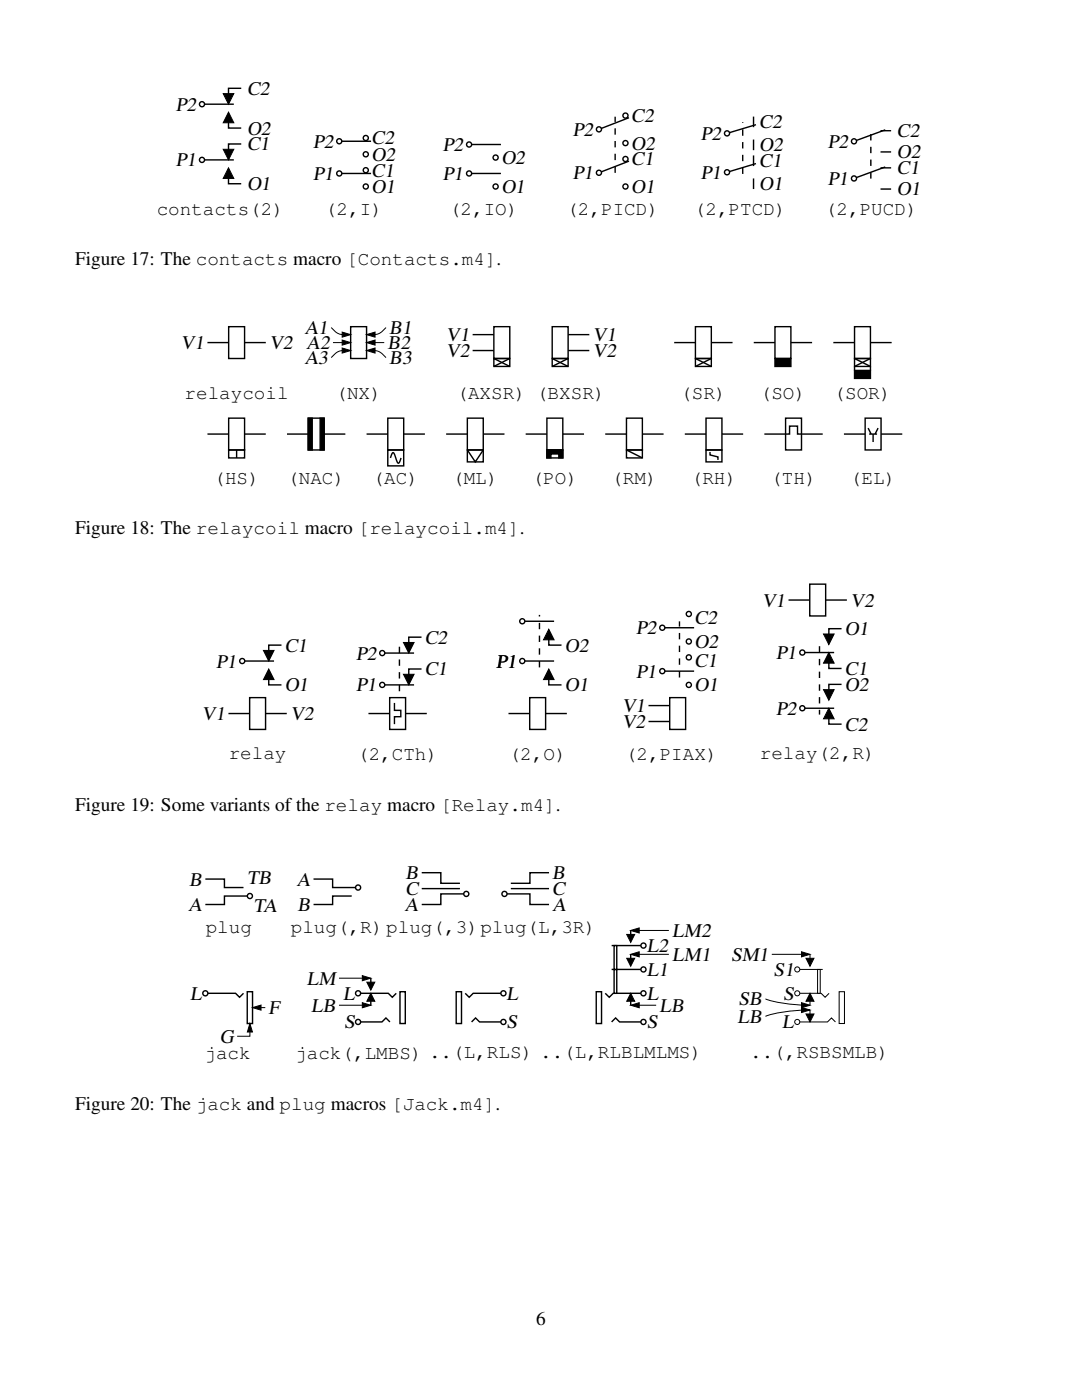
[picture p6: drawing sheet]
<svg xmlns="http://www.w3.org/2000/svg" width="216mm" height="279mm" viewBox="0 0 216 279" stroke-linecap="round" stroke-linejoin="round" font-family="sans-serif">
<g fill="none" stroke="#000" stroke-width=".28">
<path d="M40.8 31.9h5.9M45.6 33.8v2.9h2.5M48.1 28.7h-2.5v2.9"/>
<circle cx="40.3" cy="31.9" r=".51"/>
</g>
<path d="M44.5 29.8h2.2l-1.1 2.1zM45.6 33.5l1.1 2.1h-2.2z" fill="#000"/>
<path d="M44.5 29.8h2.2l-1.1 2.1zM45.6 33.5l1.1 2.1h-2.2z" fill="none" stroke="#000" stroke-width=".2"/>
<circle cx="40.3" cy="20.8" r=".51" fill="#fff"/>
<g fill="none" stroke="#000" stroke-width=".28">
<path d="M48.1 17.6h-2.5v2.9M40.8 20.8h5.9M45.6 22.7v2.9h2.5"/>
<circle cx="40.3" cy="20.8" r=".51"/>
</g>
<path d="M44.5 18.7h2.2l-1.1 2.1zM45.6 22.4l1.1 2.1h-2.2z" fill="#000"/>
<path d="M44.5 18.7h2.2l-1.1 2.1zM45.6 22.4l1.1 2.1h-2.2z" fill="none" stroke="#000" stroke-width=".2"/>
<circle cx="67.7" cy="34.6" r=".51" fill="#fff"/>
<g fill="none" stroke="#000" stroke-width=".28">
<path d="M68.2 34.6h5.8"/>
<circle cx="67.7" cy="34.6" r=".51"/>
</g>
<circle cx="73" cy="34" r=".51" fill="#fff"/>
<circle cx="73" cy="34" r=".51" fill="none" stroke="#000" stroke-width=".28"/>
<circle cx="73" cy="37.2" r=".51" fill="#fff"/>
<circle cx="73" cy="37.2" r=".51" fill="none" stroke="#000" stroke-width=".28"/>
<circle cx="67.7" cy="28.2" r=".51" fill="#fff"/>
<g fill="none" stroke="#000" stroke-width=".28">
<path d="M68.2 28.2h5.8"/>
<circle cx="67.7" cy="28.2" r=".51"/>
</g>
<circle cx="73" cy="27.5" r=".51" fill="#fff"/>
<circle cx="73" cy="27.5" r=".51" fill="none" stroke="#000" stroke-width=".28"/>
<circle cx="73" cy="30.8" r=".51" fill="#fff"/>
<circle cx="73" cy="30.8" r=".51" fill="none" stroke="#000" stroke-width=".28"/>
<circle cx="93.6" cy="34.6" r=".51" fill="#fff"/>
<g fill="none" stroke="#000" stroke-width=".28">
<path d="M94.1 34.6h5.9"/>
<circle cx="93.6" cy="34.6" r=".51"/>
</g>
<circle cx="98.9" cy="37.2" r=".51" fill="#fff"/>
<circle cx="98.9" cy="37.2" r=".51" fill="none" stroke="#000" stroke-width=".28"/>
<circle cx="93.6" cy="28.8" r=".51" fill="#fff"/>
<g fill="none" stroke="#000" stroke-width=".28">
<path d="M94.1 28.8h5.9"/>
<circle cx="93.6" cy="28.8" r=".51"/>
</g>
<circle cx="98.9" cy="31.4" r=".51" fill="#fff"/>
<circle cx="98.9" cy="31.4" r=".51" fill="none" stroke="#000" stroke-width=".28"/>
<circle cx="119.5" cy="34.5" r=".51" fill="#fff"/>
<circle cx="119.5" cy="34.5" r=".51" fill="none" stroke="#000" stroke-width=".28"/>
<circle cx="124.8" cy="31.7" r=".51" fill="#fff"/>
<circle cx="124.8" cy="31.7" r=".51" fill="none" stroke="#000" stroke-width=".28"/>
<circle cx="124.8" cy="37.2" r=".51" fill="#fff"/>
<g fill="none" stroke="#000" stroke-width=".28">
<path d="M125.5 32.2l-5.5 2.1"/>
<circle cx="124.8" cy="37.2" r=".51"/>
</g>
<circle cx="119.5" cy="25.8" r=".51" fill="#fff"/>
<circle cx="119.5" cy="25.8" r=".51" fill="none" stroke="#000" stroke-width=".28"/>
<circle cx="124.8" cy="23.1" r=".51" fill="#fff"/>
<circle cx="124.8" cy="23.1" r=".51" fill="none" stroke="#000" stroke-width=".28"/>
<circle cx="124.8" cy="28.6" r=".51" fill="#fff"/>
<g fill="none" stroke="#000" stroke-width=".28">
<path d="M125.5 23.5l-5.5 2.1"/>
<circle cx="124.8" cy="28.6" r=".51"/>
</g>
<path d="M122.7 34.5v-11.2" fill="none" stroke="#000" stroke-width=".28" stroke-dasharray="1.3 1.3" stroke-linecap="butt"/>
<circle cx="145.1" cy="34.4" r=".51" fill="#fff"/>
<g fill="none" stroke="#000" stroke-width=".28">
<path d="M150.4 31v2.1M150.4 35.6v2.1M150.8 32.6l-5.2 1.6"/>
<circle cx="145.1" cy="34.4" r=".51"/>
</g>
<circle cx="145.1" cy="26.6" r=".51" fill="#fff"/>
<g fill="none" stroke="#000" stroke-width=".28">
<path d="M150.4 23.3v2.1M150.4 27.9v2.1M150.8 24.9l-5.2 1.6"/>
<circle cx="145.1" cy="26.6" r=".51"/>
</g>
<path d="M148.2 34.7v-10.3" fill="none" stroke="#000" stroke-width=".28" stroke-dasharray="1.3 1.3" stroke-linecap="butt"/>
<circle cx="170.4" cy="35.6" r=".51" fill="#fff"/>
<g fill="none" stroke="#000" stroke-width=".28">
<path d="M175.7 33.5h2.1M175.7 37.7h2.1M176.6 33.3l-5.7 2.1"/>
<circle cx="170.4" cy="35.6" r=".51"/>
</g>
<circle cx="170.4" cy="28.2" r=".51" fill="#fff"/>
<g fill="none" stroke="#000" stroke-width=".28">
<path d="M175.7 26.1h2.1M175.7 30.3h2.1M176.6 25.9l-5.7 2.1M41.4 68.4h4.2M45.6 65.2h3.2v6.3h-3.2zM48.8 68.4h4.2M70 65.2h3.1v6.3h-3.1zM94.3 66.8h4.2M94.3 70h4.2M98.5 65.2h3.2v6.3h-3.2zM98.5 71.5h3.2v1.6h-3.2zM98.5 71.5l3.2 1.6"/>
<path d="M101.7 71.5l-3.2 1.6M110.2 65.2h3.2v6.3h-3.2zM110.2 71.5h3.2v1.6h-3.2zM110.2 71.5l3.2 1.6M113.4 66.8h4.2M113.4 70h4.2M113.4 71.5l-3.2 1.6M134.5 68.4h4.3M138.8 65.2h3.1v6.3h-3.1zM138.8 71.5h3.1v1.6h-3.1zM138.8 71.5l3.1 1.6M141.9 68.4h4.3"/>
<path d="M141.9 71.5l-3.1 1.6M150.4 68.4h4.2M154.6 71.5h3.2v1.6h-3.2zM154.6 65.2h3.2v6.3h-3.2zM157.8 68.4h4.2M166.3 68.4h4.2M170.5 73.9h3.2v1.6h-3.2zM170.5 65.2h3.2v6.3h-3.2zM170.5 71.5h3.2v1.6h-3.2zM170.5 71.5l3.2 1.6v.8M173.7 68.4h4.2M173.7 71.5l-3.2 1.6v.8"/>
<path d="M41.4 86.6h4.2M45.6 83.5h3.2v6.3h-3.2zM45.6 89.8h3.2v1.6h-3.2zM47.2 89.8v1.6M48.8 86.6h4.2M57.3 86.6h4.2M61.5 83.5h.8v6.3h-.8zM61.5 83.5h3.2v6.3h-3.2zM63.9 83.5h.8v6.3h-.8zM64.7 86.6h4.2M73.1 86.6h4.3M77.4 83.5h3.2v6.3h-3.2z"/>
<path d="M77.4 89.8h3.2v3.2h-3.2zM77.9 91.4l.5-1.1a3.2 3.2 0 0 1 .8 1.8l.2 .3h.2l.4-1M80.6 86.6h4.2M89 86.6h4.3M93.3 83.5h3.1v6.3h-3.1zM93.3 89.8h3.1v2.4h-3.1zM93.3 89.8l1.5 2.4 1.6-2.4M96.4 86.6h4.3M104.9 86.6h4.2M109.1 89.8h3.2v1.6h-.8v-.8h-1.6v.8h-.8zM109.1 83.5h3.2v6.3h-3.2zM109.1 89.8h3.2v1.6h-3.2z"/>
<path d="M112.3 86.6h4.2M120.8 86.6h4.2M125 83.5h3.2v6.3h-3.2zM125 89.8h3.2v1.6h-3.2zM125 89.8l3.2 1.6M128.2 86.6h4.2M136.6 86.6h4.3M140.9 83.5h3.2v6.3h-3.2zM140.9 89.8h3.2v2.4h-3.2zM141.7 90.2v.6l1.6 .4v.6M144.1 86.6h4.2M152.5 86.6h5v-1.6h1.6v1.6h.8"/>
<path d="M156.8 83.5h3.1v6.3h-3.1zM159.9 86.6h4.3M168.4 86.6h4.2M172.6 83.5h3.2v6.3h-3.2zM173.2 85.4l.6 1.2M173.4 86.6h1.6M174.2 86.6v1.6M175.2 85.4l-.6 1.2M175.8 86.6h4.2M49.8 139.2h3.2v6.4h-3.2zM45.6 142.4h4.2M53 142.4h4.2"/>
<circle cx="170.4" cy="28.2" r=".51"/>
</g>
<path d="M173.8 35.6v-9.9" fill="none" stroke="#000" stroke-width=".28" stroke-dasharray="1.3 1.3" stroke-linecap="butt"/>
<path d="M68.3 66.3l1.7 .5-1.7 .5zM68.3 67.9l1.7 .5-1.7 .5zM68.3 69.5l1.7 .5-1.7 .5zM73.1 66.8l1.7-.5v1zM73.1 68.4l1.7-.5v1zM73.1 70l1.7-.5v1zM154.6 71.5h3.2v1.6h-3.2zM170.5 73.9h3.2v1.6h-3.2zM61.5 83.5h.8v6.3h-.8zM63.9 83.5h.8v6.3h-.8zM109.1 89.8h3.2v1.6h-.8v-.8h-1.6v.8h-.8z" fill="#000"/>
<path d="M66.1 65.4a3.3 3.3 0 0 0 3.4 1.4M66.4 68.4h3.1M68.3 66.3l1.7 .5-1.7 .5zM68.3 67.9l1.7 .5-1.7 .5zM68.3 69.5l1.7 .5-1.7 .5zM69.5 70a3.2 3.2 0 0 0-3.4 1.4M73.1 66.8l1.7-.5v1zM73.1 68.4l1.7-.5v1zM73.1 70l1.7-.5v1zM73.6 70a3.2 3.2 0 0 1 3.4 1.4M73.6 68.4h3.1M77 65.4a3.3 3.3 0 0 1-3.4 1.4" fill="none" stroke="#000" stroke-width=".2"/>
<circle cx="48.3" cy="131.9" r=".51" fill="#fff"/>
<g fill="none" stroke="#000" stroke-width=".28">
<path d="M48.8 131.9h5.9M53.6 133.8v2.9h2.6M56.2 128.7h-2.6v2.9M77.8 139.2h3.1v6.4h-3.1zM73.5 142.4h4.3M78.7 140.3v1.5h1.3v1.2h-1.3v1.5M80.9 142.4h4.3"/>
<circle cx="48.3" cy="131.9" r=".51"/>
</g>
<path d="M52.6 129.8h2.1l-1.1 2.1zM53.6 133.5l1.1 2.1h-2.1z" fill="#000"/>
<path d="M52.6 129.8h2.1l-1.1 2.1zM53.6 133.5l1.1 2.1h-2.1z" fill="none" stroke="#000" stroke-width=".2"/>
<circle cx="76.3" cy="136.7" r=".51" fill="#fff"/>
<g fill="none" stroke="#000" stroke-width=".28">
<path d="M76.8 136.7h5.8M84.1 133.5h-2.5v2.9"/>
<circle cx="76.3" cy="136.7" r=".51"/>
</g>
<path d="M80.5 134.6h2.1l-1 2.1z" fill="#000"/>
<path d="M80.5 134.6h2.1l-1 2.1z" fill="none" stroke="#000" stroke-width=".2"/>
<circle cx="76.3" cy="130.3" r=".51" fill="#fff"/>
<g fill="none" stroke="#000" stroke-width=".28">
<path d="M76.8 130.3h5.8M84.1 127.2h-2.5v2.8M105.7 139.2h3.2v6.4h-3.2zM101.5 142.4h4.2M108.9 142.4h4.2"/>
<circle cx="76.3" cy="130.3" r=".51"/>
</g>
<path d="M80.5 128.2h2.1l-1 2.1z" fill="#000"/>
<path d="M80.5 128.2h2.1l-1 2.1z" fill="none" stroke="#000" stroke-width=".2"/>
<path d="M79.7 138v-8.9" fill="none" stroke="#000" stroke-width=".28" stroke-dasharray="1.3 1.3" stroke-linecap="butt"/>
<circle cx="104.2" cy="131.9" r=".51" fill="#fff"/>
<g fill="none" stroke="#000" stroke-width=".28">
<path d="M104.7 131.9h5.9M109.5 133.8v2.9h2.5"/>
<circle cx="104.2" cy="131.9" r=".51"/>
</g>
<path d="M109.5 133.5l1.1 2.1h-2.2z" fill="#000"/>
<path d="M109.5 133.5l1.1 2.1h-2.2z" fill="none" stroke="#000" stroke-width=".2"/>
<circle cx="104.2" cy="124" r=".51" fill="#fff"/>
<g fill="none" stroke="#000" stroke-width=".28">
<path d="M104.7 124h5.9M109.5 125.9v2.8h2.5M133.6 139.2h3.2v6.4h-3.2zM129.4 140.8h4.2M129.4 144h4.2"/>
<circle cx="104.2" cy="124" r=".51"/>
</g>
<path d="M109.5 125.6l1.1 2.1h-2.2z" fill="#000"/>
<path d="M109.5 125.6l1.1 2.1h-2.2z" fill="none" stroke="#000" stroke-width=".2"/>
<path d="M107.6 133.2v-10.5" fill="none" stroke="#000" stroke-width=".28" stroke-dasharray="1.3 1.3" stroke-linecap="butt"/>
<circle cx="132.2" cy="133.9" r=".51" fill="#fff"/>
<circle cx="132.2" cy="133.9" r=".51" fill="none" stroke="#000" stroke-width=".28"/>
<circle cx="137.4" cy="131.2" r=".51" fill="#fff"/>
<circle cx="137.4" cy="131.2" r=".51" fill="none" stroke="#000" stroke-width=".28"/>
<circle cx="137.4" cy="136.7" r=".51" fill="#fff"/>
<g fill="none" stroke="#000" stroke-width=".28">
<path d="M132.7 133.9h5.8"/>
<circle cx="137.4" cy="136.7" r=".51"/>
</g>
<circle cx="132.2" cy="125.3" r=".51" fill="#fff"/>
<circle cx="132.2" cy="125.3" r=".51" fill="none" stroke="#000" stroke-width=".28"/>
<circle cx="137.4" cy="122.5" r=".51" fill="#fff"/>
<circle cx="137.4" cy="122.5" r=".51" fill="none" stroke="#000" stroke-width=".28"/>
<circle cx="137.4" cy="128" r=".51" fill="#fff"/>
<g fill="none" stroke="#000" stroke-width=".28">
<path d="M157.3 119.8h4.3M161.6 116.6h3.2v6.3h-3.2zM164.8 119.8h4.2M132.7 125.3h5.8"/>
<circle cx="137.4" cy="128" r=".51"/>
</g>
<path d="M135.6 135.2v-11.2" fill="none" stroke="#000" stroke-width=".28" stroke-dasharray="1.3 1.3" stroke-linecap="butt"/>
<circle cx="160.1" cy="130.2" r=".51" fill="#fff"/>
<g fill="none" stroke="#000" stroke-width=".28">
<path d="M160.6 130.2h5.8M165.4 130.5v2.9h2.5M167.9 125.5h-2.5v2.8"/>
<circle cx="160.1" cy="130.2" r=".51"/>
</g>
<path d="M164.3 126.5h2.1l-1 2.1zM165.4 130.2l1 2.1h-2.1z" fill="#000"/>
<path d="M164.3 126.5h2.1l-1 2.1zM165.4 130.2l1 2.1h-2.1z" fill="none" stroke="#000" stroke-width=".2"/>
<circle cx="160.1" cy="141.3" r=".51" fill="#fff"/>
<g fill="none" stroke="#000" stroke-width=".28">
<path d="M167.9 136.6h-2.5v2.8M160.6 141.3h5.8M165.4 141.7v2.8h2.5M49.9 178.8h-5.1v1.7h-3.8"/>
<circle cx="160.1" cy="141.3" r=".51"/>
</g>
<path d="M164.3 137.6h2.1l-1 2.2zM165.4 141.3l1 2.2h-2.1z" fill="#000"/>
<path d="M164.3 137.6h2.1l-1 2.2zM165.4 141.3l1 2.2h-2.1z" fill="none" stroke="#000" stroke-width=".2"/>
<path d="M163.5 129v13.6" fill="none" stroke="#000" stroke-width=".28" stroke-dasharray="1.3 1.3" stroke-linecap="butt"/>
<circle cx="49.9" cy="178.8" r=".51" fill="#fff"/>
<g fill="none" stroke="#000" stroke-width=".28">
<path d="M41 175.4h3.8v1.7h3.8M62.6 175.4h3.8v1.7h5.1"/>
<circle cx="49.9" cy="178.8" r=".51"/>
</g>
<circle cx="71.5" cy="177.1" r=".51" fill="#fff"/>
<g fill="none" stroke="#000" stroke-width=".28">
<path d="M70.2 178.8h-3.8v1.7h-3.8M93 178.4h-5v2.1h-3.8"/>
<circle cx="71.5" cy="177.1" r=".51"/>
</g>
<circle cx="93" cy="178.4" r=".51" fill="#fff"/>
<g fill="none" stroke="#000" stroke-width=".28">
<path d="M84.2 174.2h3.8v2.1h3.8M84.2 177.3h7.6M100.7 178.4h5v2.1h3.9"/>
<circle cx="93" cy="178.4" r=".51"/>
</g>
<circle cx="100.7" cy="178.4" r=".51" fill="#fff"/>
<g fill="none" stroke="#000" stroke-width=".28">
<path d="M101.9 177.3h7.7M109.6 174.2h-3.9v2.1h-3.8"/>
<circle cx="100.7" cy="178.4" r=".51"/>
</g>
<path d="M49.3 197.9h1.1v6.4h-1.1z" fill="#fff"/>
<path d="M41 198.2h6l.8 .8 .8-.8M49.3 197.9h1.1v6.4h-1.1z" fill="none" stroke="#000" stroke-width=".28"/>
<circle cx="41" cy="198.2" r=".51" fill="#fff"/>
<circle cx="41" cy="198.2" r=".51" fill="none" stroke="#000" stroke-width=".28"/>
<path d="M49.9 204.3l.5 1.7h-1zM50.4 201.1l1.7-.5v1z" fill="#000"/>
<path d="M49.9 204.3l.5 1.7h-1zM49.9 204.8v2h-2.6M50.4 201.1l1.7-.5v1zM50.9 201.1h2" fill="none" stroke="#000" stroke-width=".2"/>
<path d="M79.8 197.9h1.1v6.4h-1.1z" fill="#fff"/>
<path d="M71.5 198.2h6l.8 .8 .8-.8M79.8 197.9h1.1v6.4h-1.1z" fill="none" stroke="#000" stroke-width=".28"/>
<circle cx="71.5" cy="198.2" r=".51" fill="#fff"/>
<g fill="none" stroke="#000" stroke-width=".28">
<path d="M74 195.2v2.1M74 198.6v2M71.5 204h4.7l.8-.8 .8 .8"/>
<circle cx="71.5" cy="198.2" r=".51"/>
</g>
<path d="M73.2 196h1.6l-.8 1.6zM74 198.2l.8 1.6h-1.6z" fill="#000"/>
<path d="M73.2 196h1.6l-.8 1.6zM74 198.2l.8 1.6h-1.6z" fill="none" stroke="#000" stroke-width=".2"/>
<circle cx="71.5" cy="204" r=".51" fill="#fff"/>
<circle cx="71.5" cy="204" r=".51" fill="none" stroke="#000" stroke-width=".28"/>
<path d="M72.3 194.7l1.7 .5-1.7 .5zM72.3 200.1l1.7 .5-1.7 .5z" fill="#000"/>
<path d="M67.6 195.2h5.9M72.3 194.7l1.7 .5-1.7 .5zM67.6 200.6h5.9M72.3 200.1l1.7 .5-1.7 .5z" fill="none" stroke="#000" stroke-width=".2"/>
<path d="M91 197.9h1.1v6.4h-1.1z" fill="#fff"/>
<path d="M91 197.9h1.1v6.4h-1.1zM92.8 198.2l.8 .8 .8-.8h6.1" fill="none" stroke="#000" stroke-width=".28"/>
<circle cx="100.5" cy="198.2" r=".51" fill="#fff"/>
<g fill="none" stroke="#000" stroke-width=".28">
<path d="M94.1 204l.8-.8 .8 .8h4.8"/>
<circle cx="100.5" cy="198.2" r=".51"/>
</g>
<circle cx="100.5" cy="204" r=".51" fill="#fff"/>
<circle cx="100.5" cy="204" r=".51" fill="none" stroke="#000" stroke-width=".28"/>
<path d="M119 197.9h1v6.4h-1z" fill="#fff"/>
<path d="M119 197.9h1v6.4h-1zM120.8 198.2l.8 .8 .8-.8h6" fill="none" stroke="#000" stroke-width=".28"/>
<circle cx="128.4" cy="198.2" r=".51" fill="#fff"/>
<g fill="none" stroke="#000" stroke-width=".28">
<path d="M122 193.5h6.4M125.9 198.6v2"/>
<circle cx="128.4" cy="198.2" r=".51"/>
</g>
<path d="M125.9 198.2l.7 1.6h-1.5z" fill="#000"/>
<path d="M125.9 198.2l.7 1.6h-1.5z" fill="none" stroke="#000" stroke-width=".2"/>
<circle cx="128.4" cy="193.5" r=".51" fill="#fff"/>
<circle cx="128.4" cy="193.5" r=".51" fill="none" stroke="#000" stroke-width=".28"/>
<path d="M122.5 193.5h.6v4.7h-.6z" fill="#fff"/>
<path d="M122 188.7h6.4M122.5 193.5h.6v4.7h-.6zM125.9 190.5v2" fill="none" stroke="#000" stroke-width=".28"/>
<path d="M125.1 191.3h1.5l-.7 1.5z" fill="#000"/>
<path d="M125.1 191.3h1.5l-.7 1.5z" fill="none" stroke="#000" stroke-width=".2"/>
<circle cx="128.4" cy="188.7" r=".51" fill="#fff"/>
<circle cx="128.4" cy="188.7" r=".51" fill="none" stroke="#000" stroke-width=".28"/>
<path d="M122.5 188.7h.6v4.8h-.6z" fill="#fff"/>
<path d="M122.5 188.7h.6v4.8h-.6zM125.9 185.7v2.1M122 204l.8-.8 .8 .8h4.8" fill="none" stroke="#000" stroke-width=".28"/>
<path d="M125.1 186.5h1.5l-.7 1.6z" fill="#000"/>
<path d="M125.1 186.5h1.5l-.7 1.6z" fill="none" stroke="#000" stroke-width=".2"/>
<circle cx="128.4" cy="204" r=".51" fill="#fff"/>
<circle cx="128.4" cy="204" r=".51" fill="none" stroke="#000" stroke-width=".28"/>
<path d="M125.9 190.5l1.6-.6v1.1zM125.9 185.7l1.6-.5v1zM125.9 200.6l1.6-.5v1z" fill="#000"/>
<path d="M125.9 190.5l1.6-.6v1.1zM125.9 185.7l1.6-.5v1zM126.3 190.5h7.2M126.3 185.7h7.2M125.9 200.6l1.6-.5v1zM126.3 200.6h4.6" fill="none" stroke="#000" stroke-width=".2"/>
<path d="M167.4 197.9h1.1v6.4h-1.1z" fill="#fff"/>
<path d="M167.4 197.9h1.1v6.4h-1.1zM159.1 204h6l.8-.8 .8 .8" fill="none" stroke="#000" stroke-width=".2"/>
<circle cx="159.1" cy="204" r=".51" fill="#fff"/>
<g fill="none" stroke="#000" stroke-width=".2">
<path d="M159.1 198.2h4.7l.8 .8 .8-.8M160.8 202.4h1.6l-.8 1.6zM161.6 201.6v2"/>
<circle cx="159.1" cy="204" r=".51"/>
</g>
<path d="M160.8 202.4h1.6l-.8 1.6z" fill="#000"/>
<circle cx="159.1" cy="198.2" r=".51" fill="#fff"/>
<g fill="none" stroke="#000" stroke-width=".2">
<path d="M159.1 193.5h5.1M161.6 198.2l.8 1.6h-1.6zM161.6 198.6v2"/>
<circle cx="159.1" cy="198.2" r=".51"/>
</g>
<path d="M161.6 198.2l.8 1.6h-1.6z" fill="#000"/>
<circle cx="159.1" cy="193.5" r=".51" fill="#fff"/>
<circle cx="159.1" cy="193.5" r=".51" fill="none" stroke="#000" stroke-width=".2"/>
<path d="M163.1 193.5h.6v4.7h-.6z" fill="#fff"/>
<path d="M152.7 199.3a26.1 26.1 0 0 0 8.4 1.3M154 190.5h7.1M159.9 189.9l1.7 .6-1.7 .5zM160.8 191.3h1.6l-.8 1.5zM161.6 190.5v2M163.1 193.5h.6v4.7h-.6zM159.9 201.1l1.7 .5-1.7 .5zM159.9 200.1l1.7 .5-1.7 .5zM161.1 201.6a28 28 0 0 0-8.4 1.2" fill="none" stroke="#000" stroke-width=".2"/>
<path d="M159.9 189.9l1.7 .6-1.7 .5zM160.8 191.3h1.6l-.8 1.5zM159.9 201.1l1.7 .5-1.7 .5zM159.9 200.1l1.7 .5-1.7 .5z" fill="#000"/>
<g font-size="3.8">
<text x="35.1" y="22.1">P2</text>
<text x="49.3" y="18.9">C2</text>
<text x="49.3" y="26.8">O2</text>
<text x="62.5" y="29.5">P2</text>
<text x="74.1" y="28.8">C2</text>
<text x="114.3" y="27.1">P2</text>
<text x="126" y="29.8">O2</text>
<text x="126" y="24.4">C2</text>
<text x="139.8" y="27.9">P2</text>
<text x="151.5" y="25.6">C2</text>
<text x="165.2" y="29.5">P2</text>
<text x="179" y="27.4">C2</text>
<text x="35.1" y="33.2">P1</text>
<text x="49.3" y="30">C1</text>
<text x="62.5" y="35.9">P1</text>
<text x="74.1" y="35.3">C1</text>
<text x="74.1" y="32.1">O2</text>
<text x="88.4" y="35.9">P1</text>
<text x="88.4" y="30.2">P2</text>
<text x="100" y="32.7">O2</text>
<text x="114.3" y="35.8">P1</text>
<text x="126" y="33">C1</text>
<text x="139.8" y="35.7">P1</text>
<text x="151.5" y="33.4">C1</text>
<text x="151.5" y="30.2">O2</text>
<text x="179" y="34.8">C1</text>
<text x="179" y="31.6">O2</text>
<text x="49.3" y="38">O1</text>
<text x="74.1" y="38.5">O1</text>
<text x="100" y="38.5">O1</text>
<text x="126" y="38.5">O1</text>
<text x="151.5" y="38">O1</text>
<text x="165.2" y="36.9">P1</text>
<text x="179" y="39">O1</text>
<text x="31.3" y="42.9">contacts(2)</text>
<text x="64.8" y="42.9">(2,I)</text>
<text x="89.6" y="42.9">(2,IO)</text>
<text x="113" y="42.9">(2,PICD)</text>
<text x="138.5" y="42.9">(2,PTCD)</text>
<text x="164.6" y="42.9">(2,PUCD)</text>
<text x="15" y="52.9">Figure 17: The contacts macro [Contacts.m4].</text>
<text x="36" y="69.7">V1</text>
<text x="53.7" y="69.7">V2 A2</text>
<text x="60.7" y="66.7">A1</text>
<text x="77.3" y="69.7">B2</text>
<text x="77.7" y="66.7">B1</text>
<text x="89" y="68.1">V1</text>
<text x="89" y="71.2">V2</text>
<text x="118.2" y="68.1">V1</text>
<text x="118.2" y="71.2">V2</text>
<text x="60.7" y="72.7">A3</text>
<text x="77.7" y="72.7">B3</text>
<text x="36.8" y="79.6">relaycoil</text>
<text x="66.9" y="79.6">(NX)</text>
<text x="91.1" y="79.6">(AXSR) (BXSR)</text>
<text x="135.7" y="79.6">(SR)</text>
<text x="151.6" y="79.6">(SO)</text>
<text x="166.3" y="79.6">(SOR)</text>
<text x="42.6" y="96.6">(HS)</text>
<text x="57.3" y="96.6">(NAC)</text>
<text x="74.3" y="96.6">(AC)</text>
<text x="90.2" y="96.6">(ML)</text>
<text x="106.1" y="96.6">(PO)</text>
<text x="122" y="96.6">(RM)</text>
<text x="137.8" y="96.6">(RH)</text>
<text x="153.7" y="96.6">(TH)</text>
<text x="169.6" y="96.6">(EL)</text>
<text x="15" y="106.6">Figure 18: The relaycoil macro [relaycoil.m4].</text>
<text x="138.6" y="124.5">C2</text>
<text x="152" y="121">V1</text>
<text x="169.6" y="121">V2</text>
<text x="56.8" y="130">C1</text>
<text x="71.1" y="131.6">P2</text>
<text x="84.8" y="128.4">C2</text>
<text x="112.7" y="130">O2</text>
<text x="126.9" y="126.6">P2</text>
<text x="138.6" y="129.3">O2</text>
<text x="154.9" y="131.5">P1</text>
<text x="168.6" y="126.8">O1</text>
<text x="43.1" y="133.2">P1</text>
<text x="56.8" y="138">O1</text>
<text x="71.1" y="138">P1</text>
<text x="84.8" y="134.8">C1</text>
<text x="99" y="133.2">P1</text>
<text x="112.7" y="138">O1</text>
<text x="126.9" y="135.3">P1</text>
<text x="138.6" y="138">O1</text>
<text x="138.6" y="133.2">C1</text>
<text x="168.6" y="134.7">C1</text>
<text x="168.6" y="137.9">O2</text>
<text x="40.2" y="143.7">V1</text>
<text x="57.9" y="143.7">V2</text>
<text x="124.1" y="142.1">V1</text>
<text x="154.9" y="142.7">P2</text>
<text x="124.1" y="145.3">V2</text>
<text x="168.6" y="145.8">C2</text>
<text x="45.6" y="151.6">relay</text>
<text x="71.3" y="151.7">(2,CTh)</text>
<text x="101.5" y="151.6">(2,O)</text>
<text x="124.7" y="151.6">(2,PIAX)</text>
<text x="151.6" y="151.6">relay(2,R)</text>
<text x="15" y="161.8">Figure 19: Some variants of the relay macro [Relay.m4].</text>
<text x="37.8" y="176.7">B</text>
<text x="49.2" y="176.5">TB</text>
<text x="59.1" y="176.7">A</text>
<text x="80.9" y="175.5">B</text>
<text x="80.9" y="178.6">C</text>
<text x="110.2" y="175.5">B</text>
<text x="110.2" y="178.6">C</text>
<text x="37.5" y="181.8">A</text>
<text x="50.5" y="182">TA</text>
<text x="59.3" y="181.8">B</text>
<text x="80.7" y="181.8">A</text>
<text x="110.2" y="181.8">A</text>
<text x="41.1" y="186.1">plug</text>
<text x="58" y="186.1">plug(,R)plug(,3)plug(L,3R)</text>
<text x="129" y="190">L2</text>
<text x="134.1" y="191.8">LM1</text>
<text x="134.1" y="187">LM2</text>
<text x="145.9" y="191.7">SM1</text>
<text x="61.2" y="196.5">LM</text>
<text x="129" y="194.8">L1</text>
<text x="154.4" y="194.8">S1</text>
<text x="38" y="199.5">L</text>
<text x="53.6" y="202.4">F</text>
<text x="62.1" y="201.9">LB</text>
<text x="68.5" y="199.5">L</text>
<text x="101.1" y="199.5">L</text>
<text x="129" y="199.5">L</text>
<text x="131.6" y="201.9">LB</text>
<text x="147.4" y="200.6">SB</text>
<text x="156.3" y="199.5">S</text>
<text x="43.9" y="208.1">G</text>
<text x="68.7" y="205.2">S</text>
<text x="101.1" y="205.2">S</text>
<text x="129" y="205.2">S</text>
<text x="147.2" y="204.1">LB</text>
<text x="156.1" y="205.2">L</text>
<text x="40.8" y="211.3">jack</text>
<text x="58.9" y="211.3">jack(,LMBS) ..(L,RLS) ..(L,RLBLMLMS)</text>
<text x="149.7" y="211.1">..(,RSBSMLB)</text>
<text x="15" y="221.5">Figure 20: The jack and plug macros [Jack.m4].</text>
<text x="107" y="264.4">6</text>
</g>
</svg>
